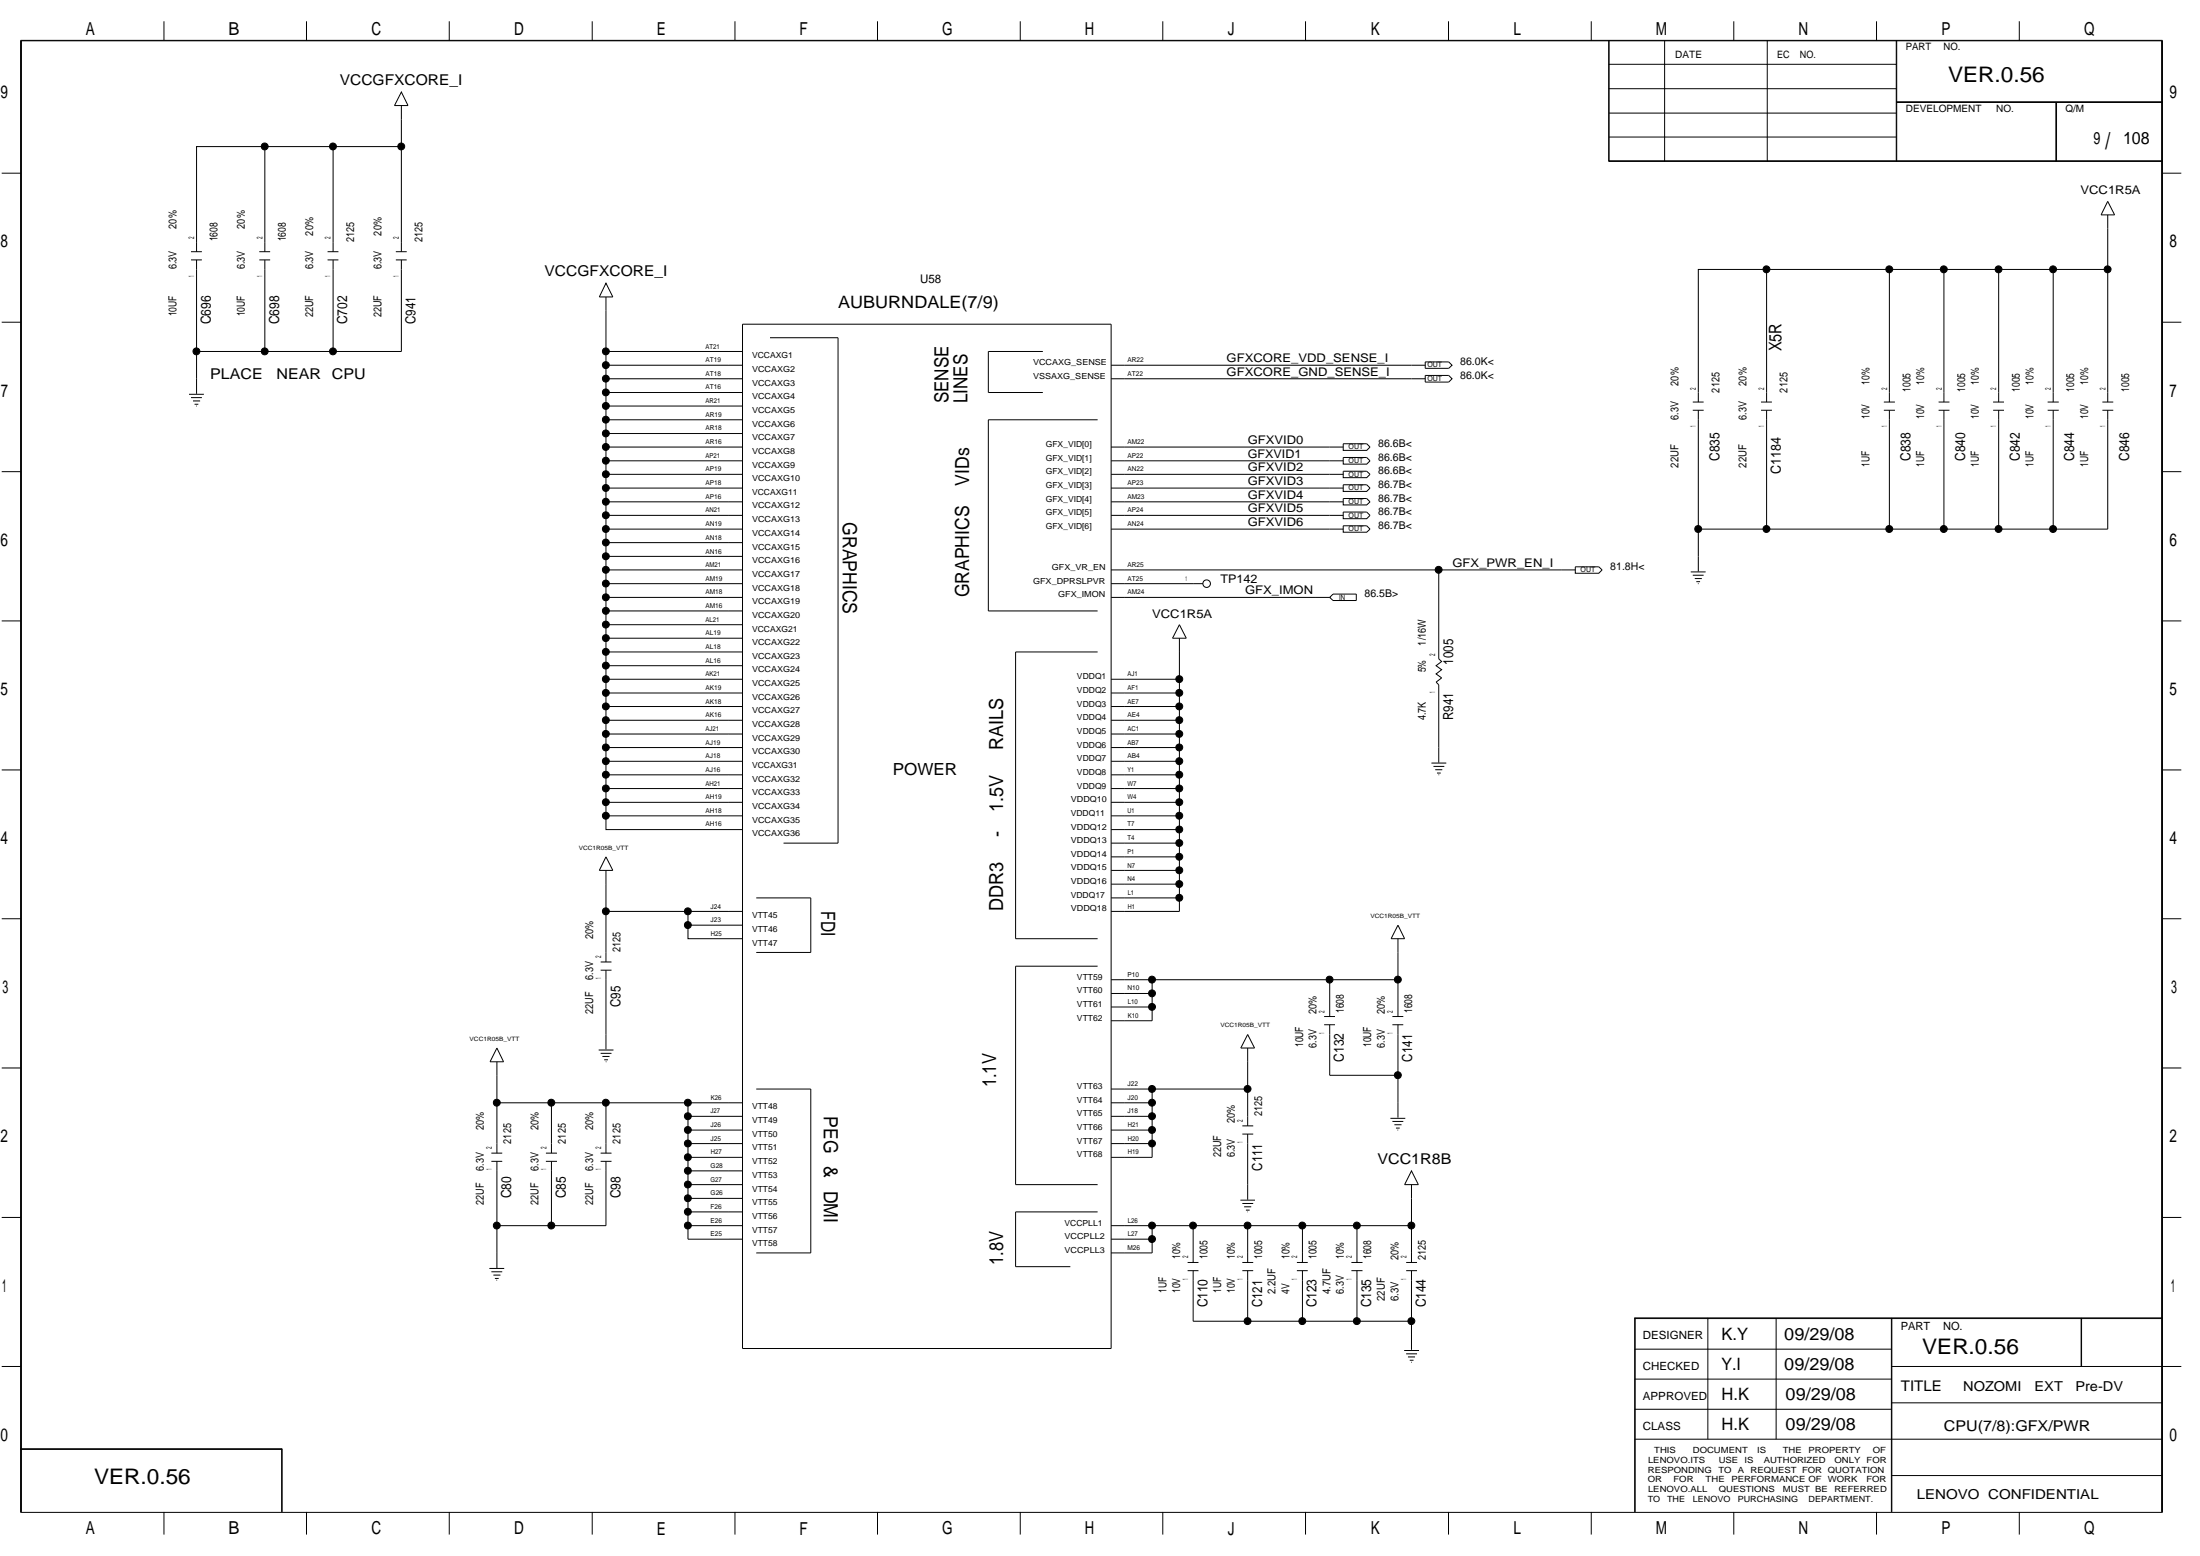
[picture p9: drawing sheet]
<svg xmlns="http://www.w3.org/2000/svg" width="420mm" height="297mm" viewBox="0 0 420 297" stroke-linecap="round" stroke-linejoin="round" font-family="sans-serif">
<g fill="none" stroke="#000" stroke-width=".19">
<path d="M3.9 7.7h409.1v281h-409.1zM31.3 4.1v3.6M58.5 4.1v3.6M76.7 17.6l1.2 2.6h-2.6zM85.8 4.1v3.6M113.1 4.1v3.6M140.4 4.1v3.6M167.6 4.1v3.6M194.8 4.1v3.6M222.1 4.1v3.6M249.3 4.1v3.6M276.6 4.1v3.6"/>
<path d="M303.9 4.1v3.6M307.2 7.7v23.1h105.8M307.2 12.3h55M307.2 16.9h55M307.3 7.7v23.1M317.9 7.7v23.1M331.1 4.1v3.6M337.5 7.7v23.1M358.4 4.1v3.6M362.2 19.6h50.8M362.2 7.7v23.1M362.2 19.4h50.8"/>
<path d="M385.6 4.1v3.6M392.6 19.6v11.2M392.8 19.6v11.2M.3 33.1h3.6M50.6 28h-13.1v20M63.6 28h-13v20M76.7 28v20M76.7 20.2v7.8h-13.1v20M307.2 30.7h105.8M307.2 21.6h55M307.3 26.2h54.9M402.5 38.4l1.3 2.6h-2.5z"/>
<path d="M413 33.1h3.6M36.5 48h2.1M36.5 49.6h2.1M37.5 49.6v17.5h13.1M49.5 48h2.1M49.5 49.6h2.1M50.6 49.6v17.5h13M62.6 48h2M62.6 49.6h2M75.6 48h2.1M75.6 49.6h2.1M76.7 49.6v17.5h-13.1v-17.5"/>
<path d="M115.7 56.7v13h26.1M115.7 54.1l1.3 2.6h-2.5zM337.4 51.4h23.4M360.8 51.4h10.5v25.4M360.8 51.4v25.4M371.3 51.4h31.2M381.7 51.4v25.4M392.1 51.4v25.4M402.5 41v35.8M.3 61.5h3.6M36.1 75.3h2.8M36.5 75.9h2.1"/>
<path d="M36.9 76.5h1.3M37.2 77.2h.7M37.5 77.5h.1M37.5 67.1v8.1M115.7 77.5v2.6h26.1M115.7 74.9v2.6h26.1M115.7 72.3v2.6h26.1M115.7 69.7v2.6h26.1M141.8 61.9h70.4v195.5h-70.4zM141.8 67.1h-26.1M147.1 64.5h13v96.5h-10.5M199.2 67.1h-10.4v7.8h10.4"/>
<path d="M212.2 69.7h60M212.2 72.3h60M272.2 69.1h4.5l.6 .6-.6 .6h-4.5zM272.2 71.7h4.5l.6 .6-.6 .6h-4.5zM323.3 76.8h2.1M323.3 78.3h2.1M324.3 78.3v22.7h13.1M324.3 76.8v-25.4h13.1v25.4M336.3 76.8h2.1M336.3 78.3h2.1M337.4 78.3v22.7h23.4M359.8 76.8h2.1"/>
<path d="M359.8 78.3h2.1M360.8 78.3v22.7M370.2 76.8h2.1M370.2 78.3h2.1M371.3 78.3v22.7M380.7 76.8h2M380.7 78.3h2M381.7 78.3v22.7M391.1 76.8h2.1M391.1 78.3h2.1M392.1 78.3v22.7M401.5 76.8h2.1"/>
<path d="M401.5 78.3h2.1M402.5 78.3v22.7h-20.8M413 61.5h3.6M.3 90h3.6M115.7 98.4v2.6h26.1M115.7 95.8v2.6h26.1M115.7 93.2v2.6h26.1M115.7 90.6v2.6h26.1M115.7 88v2.6h26.1M115.7 85.3v2.7h26.1M115.7 82.8v2.5h26.1M115.7 80.1v2.7h26.1"/>
<path d="M209.6 80.1h-20.8v36.5h20.8M212.2 85.3h44.3M212.2 88h44.3M212.2 90.6h44.3M212.2 93.2h44.3M212.2 98.4h44.3M212.2 95.8h44.3M256.5 92.5h4.5l.7 .7-.7 .6h-4.5zM256.5 97.7h4.5l.7 .7-.7 .6h-4.5zM256.5 84.7h4.5l.7 .6-.7 .7h-4.5zM256.5 95.2h4.5l.7 .6-.7 .6h-4.5zM256.5 87.3h4.5l.7 .7-.7 .6h-4.5z"/>
<path d="M256.5 90h4.5l.7 .6-.7 .6h-4.5zM413 90h3.6M.3 118.5h3.6M115.7 119.3v2.5h26.1M115.7 116.6v2.7h26.1M115.7 114v2.6h26.1M115.7 111.4v2.6h26.1M115.7 108.8v2.6h26.1M115.7 106.2v2.6h26.1M115.7 103.6v2.6h26.1M115.7 101v2.6h26.1M212.2 108.8h88.7"/>
<path d="M212.2 111.4h17.5M212.2 101h44.3M212.2 114h41.7M225.2 119.3l1.4 2.5h-2.7zM254.6 113.4h4.4v1.2h-4.4l-.7-.6zM256.5 100.4h4.5l.7 .6-.7 .6h-4.5zM274.8 108.8v17l.5 .5-1 .8 1 .7-1 .9 1 .7-1 .8 .5 .5v14.9M300.9 108.2h4.4l.7 .6-.7 .6h-4.4zM322.9 109.2h2.8M323.3 109.8h2.1M323.7 110.4h1.3M324 111h.7"/>
<path d="M324.3 111.4h.1M324.3 101v8.1M360.8 101h20.9M413 118.5h3.6M115.7 137.5v2.6h26.1M115.7 134.9v2.6h26.1M115.7 132.3v2.6h26.1M115.7 129.7v2.6h26.1M115.7 127.1v2.6h26.1M115.7 124.5v2.6h26.1M115.7 121.8v2.7h26.1M209.6 124.5h-15.6v54.7h15.6"/>
<path d="M212.2 132.3h13M212.2 129.7h13M212.2 134.9h13M212.2 137.5h13M225.2 132.3v7.8M225.2 121.8v10.5M.3 147h3.6M115.7 155.7v2.7h26.1M115.7 153.2v2.5h26.1M115.7 150.5v2.7h26.1M115.7 147.9v2.6h26.1M115.7 145.3v2.6h26.1"/>
<path d="M115.7 142.7v2.6h26.1M115.7 140.1v2.6h26.1M212.2 147.9h13M212.2 140.1h13M212.2 145.3h13M212.2 142.7h13M212.2 150.5h13M212.2 153.2h13M212.2 158.4h13M212.2 155.7h13M225.2 153.2v5.2M225.2 140.1v5.2"/>
<path d="M225.2 145.3v7.9M225.2 158.4v7.8M273.4 145.7h2.8M273.8 146.3h2M274.1 146.9h1.4M274.4 147.6h.8M274.7 147.9h.2M413 147h3.6M.3 175.4h3.6M115.7 174h15.7M115.7 166.2v17.4M115.7 163.6l1.3 2.6h-2.5z"/>
<path d="M141.8 176.6h-10.4v2.6h10.4M141.8 174h-10.4v2.6M144.4 171.4h10.4v10.4h-10.4M212.2 161h13M212.2 171.4h13M212.2 163.6h13M212.2 166.2h13M212.2 168.8h13M225.2 166.2v5.2M225.2 171.4v2.6h-13M267 179.2v7.8M267 176.6l1.3 2.6h-2.6z"/>
<path d="M413 175.4h3.6M114.7 183.6h2.1M114.7 185.2h2.1M115.7 185.2v15.1M209.6 184.4h-15.6v41.7h15.6M212.2 187h7.8M212.2 192.2h7.8M212.2 189.7h7.8M220 189.7v5.2h-7.8M238.3 197.5l1.3 2.6h-2.6zM252.9 194.1h2.1M252.9 195.6h2.1"/>
<path d="M253.9 187h-33.9v2.7M253.9 194.1v-7.1h13.1v7.1M253.9 195.6v9.7h13.1v-9.7M265.9 194.1h2.1M265.9 195.6h2.1M.3 203.9h3.6M94.9 210.5v9.6M94.9 202.7v7.8h10.4M94.9 200.1l1.3 2.6h-2.6zM105.3 210.5v9.6M114.3 200.4h2.9M114.7 201.1h2.1"/>
<path d="M115.1 201.7h1.3M115.4 202.3h.7M115.7 202.7h.1M115.7 210.5v9.6M131.4 210.5v26.1h10.4M141.8 215.7h-10.4M141.8 210.5h-36.5M141.8 213.1h-10.4M141.8 218.3h-10.4M144.4 207.9h10.4v31.3h-10.4M212.2 218.3h7.8v2.6h-7.8M212.2 215.7h7.8v2.6"/>
<path d="M212.2 213.1h7.8v2.6M212.2 210.5h7.8v2.6M212.2 207.9h26.1M220 207.9v2.6M237.3 214.9h2M237.3 216.5h2M238.3 200.1v14.8M238.3 216.5v12.5M265.5 213.5h2.9M265.9 214.1h2.1M266.3 214.7h1.4M266.6 215.3h.7"/>
<path d="M266.9 215.7h.1M267 205.3v8.1M413 203.9h3.6M.3 232.4h3.6M93.8 220.1h2.1M93.8 221.7h2.1M94.9 234v8.1M94.9 221.7v12.3h10.4M104.3 220.1h2.1M104.3 221.7h2.1M114.7 220.1h2.1M114.7 221.7h2.1"/>
<path d="M115.7 221.7v12.3h-10.4v-12.3M141.8 231.4h-10.4M141.8 226.1h-10.4M141.8 220.9h-10.4M141.8 223.5h-10.4M141.8 228.8h-10.4M141.8 234h-10.4M209.6 231.4h-15.6v10.4h10.4M212.2 234h26.1M212.2 236.6h7.8M220 234v5.2h-7.8M227.9 234v7"/>
<path d="M236.9 229.1h2.8M237.3 229.7h2M237.6 230.4h1.4M237.9 231h.8M238.2 231.4h.1M238.3 234h20.9v7M238.3 234v7M248.7 234v7M269.6 234v7M269.6 223.5l1.3 2.6h-2.6zM269.6 226.1v7.9h-10.4M413 232.4h3.6"/>
<path d="M93.5 242.1h2.8M93.8 242.8h2.1M94.2 243.4h1.4M94.5 244.1h.7M94.8 244.4h.1M226.8 241h2.1M226.8 242.6h2.1M227.9 242.6v9.6h10.4v-9.6M237.3 241h2M237.3 242.6h2M247.7 241h2.1M247.7 242.6h2.1"/>
<path d="M248.7 242.6v9.6h-10.4M258.1 241h2.1M258.1 242.6h2.1M259.2 252.2h10.4v5.5M259.2 242.6v9.6h-10.5M268.2 257.8h2.8M268.6 241h2M268.6 242.6h2M268.6 258.4h2M268.9 259h1.3M269.2 259.7h.7M269.6 242.6v9.6"/>
<path d="M312.2 251.7h100.8M312.2 257.6h49M312.3 251.6v37M326.2 251.6v23.1M339.2 251.6v23.1M361.2 251.6v37M361.3 251.6v37M397.5 251.6v9.3M413 251.6h-100.8v37M.3 260.9h3.6M3.9 276.6h50v12M3.9 276.7h50"/>
<path d="M53.8 276.6v12M269.5 260.1h.2M312.2 274.7h100.8M312.2 263.3h49M312.2 269h49M361.2 267.8h51.8M361.2 260.9h55.4M4.1 288.6v-280.8h408.7v280.8M31.3 288.6v4.3M58.5 288.6v4.3M85.8 288.6v4.3M113.1 288.6v4.3"/>
<path d="M140.4 288.6v4.3M167.6 288.6v4.3M194.8 288.6v4.3M222.1 288.6v4.3M249.3 288.6v4.3M276.6 288.6v4.3M303.9 288.6v4.3M331.1 288.6v4.3M358.4 288.6v4.3M361.2 281.7h51.8M385.6 288.6v4.3"/>
<circle cx="230.4" cy="111.4" r=".72"/>
</g>
<g fill="#000" stroke="#000" stroke-width=".19">
<circle cx="50.5" cy="28" r=".66"/>
<circle cx="63.6" cy="28" r=".66"/>
<circle cx="76.6" cy="28" r=".66"/>
<circle cx="337.4" cy="51.4" r=".66"/>
<circle cx="360.8" cy="51.4" r=".66"/>
<circle cx="371.2" cy="51.4" r=".66"/>
<circle cx="381.7" cy="51.4" r=".66"/>
<circle cx="392.1" cy="51.4" r=".66"/>
<circle cx="402.5" cy="51.4" r=".66"/>
<circle cx="37.5" cy="67.1" r=".66"/>
<circle cx="50.5" cy="67.1" r=".66"/>
<circle cx="63.6" cy="67.1" r=".66"/>
<circle cx="115.7" cy="72.3" r=".66"/>
<circle cx="115.7" cy="74.9" r=".66"/>
<circle cx="115.7" cy="67.1" r=".66"/>
<circle cx="115.7" cy="77.5" r=".66"/>
<circle cx="115.7" cy="69.7" r=".66"/>
<circle cx="115.7" cy="90.5" r=".66"/>
<circle cx="115.7" cy="85.3" r=".66"/>
<circle cx="115.7" cy="87.9" r=".66"/>
<circle cx="115.7" cy="98.4" r=".66"/>
<circle cx="115.7" cy="93.2" r=".66"/>
<circle cx="115.7" cy="95.8" r=".66"/>
<circle cx="115.7" cy="82.7" r=".66"/>
<circle cx="115.7" cy="80.1" r=".66"/>
<circle cx="115.7" cy="103.6" r=".66"/>
<circle cx="115.7" cy="108.8" r=".66"/>
<circle cx="115.7" cy="114" r=".66"/>
<circle cx="115.7" cy="111.4" r=".66"/>
<circle cx="115.7" cy="101" r=".66"/>
<circle cx="115.7" cy="119.2" r=".66"/>
<circle cx="115.7" cy="106.2" r=".66"/>
<circle cx="115.7" cy="116.6" r=".66"/>
<circle cx="274.7" cy="108.8" r=".66"/>
<circle cx="324.3" cy="101" r=".66"/>
<circle cx="337.4" cy="101" r=".66"/>
<circle cx="360.8" cy="101" r=".66"/>
<circle cx="371.2" cy="101" r=".66"/>
<circle cx="381.7" cy="101" r=".66"/>
<circle cx="392.1" cy="101" r=".66"/>
<circle cx="115.7" cy="124.4" r=".66"/>
<circle cx="115.7" cy="129.6" r=".66"/>
<circle cx="115.7" cy="127.1" r=".66"/>
<circle cx="115.7" cy="121.8" r=".66"/>
<circle cx="115.7" cy="132.3" r=".66"/>
<circle cx="115.7" cy="137.5" r=".66"/>
<circle cx="115.7" cy="134.9" r=".66"/>
<circle cx="225.2" cy="134.9" r=".66"/>
<circle cx="225.2" cy="137.5" r=".66"/>
<circle cx="225.2" cy="129.6" r=".66"/>
<circle cx="225.2" cy="132.3" r=".66"/>
<circle cx="115.7" cy="153.1" r=".66"/>
<circle cx="115.7" cy="155.7" r=".66"/>
<circle cx="115.7" cy="150.5" r=".66"/>
<circle cx="115.7" cy="145.3" r=".66"/>
<circle cx="115.7" cy="142.7" r=".66"/>
<circle cx="115.7" cy="147.9" r=".66"/>
<circle cx="115.7" cy="140.1" r=".66"/>
<circle cx="225.2" cy="158.3" r=".66"/>
<circle cx="225.2" cy="147.9" r=".66"/>
<circle cx="225.2" cy="150.5" r=".66"/>
<circle cx="225.2" cy="153.1" r=".66"/>
<circle cx="225.2" cy="155.7" r=".66"/>
<circle cx="225.2" cy="145.3" r=".66"/>
<circle cx="225.2" cy="142.7" r=".66"/>
<circle cx="225.2" cy="140.1" r=".66"/>
<circle cx="115.7" cy="174" r=".66"/>
<circle cx="131.4" cy="176.6" r=".66"/>
<circle cx="131.4" cy="174" r=".66"/>
<circle cx="225.2" cy="163.6" r=".66"/>
<circle cx="225.2" cy="168.8" r=".66"/>
<circle cx="225.2" cy="171.4" r=".66"/>
<circle cx="225.2" cy="160.9" r=".66"/>
<circle cx="225.2" cy="166.1" r=".66"/>
<circle cx="220" cy="187" r=".66"/>
<circle cx="220" cy="192.2" r=".66"/>
<circle cx="220" cy="189.6" r=".66"/>
<circle cx="253.9" cy="187" r=".66"/>
<circle cx="267" cy="187" r=".66"/>
<circle cx="94.9" cy="210.5" r=".66"/>
<circle cx="105.3" cy="210.5" r=".66"/>
<circle cx="115.7" cy="210.5" r=".66"/>
<circle cx="131.4" cy="210.5" r=".66"/>
<circle cx="131.4" cy="215.7" r=".66"/>
<circle cx="131.4" cy="218.3" r=".66"/>
<circle cx="131.4" cy="213.1" r=".66"/>
<circle cx="220" cy="218.3" r=".66"/>
<circle cx="220" cy="213.1" r=".66"/>
<circle cx="220" cy="210.5" r=".66"/>
<circle cx="220" cy="215.7" r=".66"/>
<circle cx="220" cy="207.9" r=".66"/>
<circle cx="238.3" cy="207.9" r=".66"/>
<circle cx="267" cy="205.3" r=".66"/>
<circle cx="94.9" cy="234" r=".66"/>
<circle cx="105.3" cy="234" r=".66"/>
<circle cx="131.4" cy="231.3" r=".66"/>
<circle cx="131.4" cy="220.9" r=".66"/>
<circle cx="131.4" cy="228.7" r=".66"/>
<circle cx="131.4" cy="223.5" r=".66"/>
<circle cx="131.4" cy="226.1" r=".66"/>
<circle cx="131.4" cy="234" r=".66"/>
<circle cx="220" cy="234" r=".66"/>
<circle cx="220" cy="236.5" r=".66"/>
<circle cx="227.8" cy="234" r=".66"/>
<circle cx="238.3" cy="234" r=".66"/>
<circle cx="248.7" cy="234" r=".66"/>
<circle cx="259.1" cy="234" r=".66"/>
<circle cx="269.5" cy="234" r=".66"/>
<circle cx="238.3" cy="252.2" r=".66"/>
<circle cx="248.7" cy="252.2" r=".66"/>
<circle cx="259.1" cy="252.2" r=".66"/>
<circle cx="269.5" cy="252.2" r=".66"/>
</g>
<text font-size="4.4" x="402.1" y="28.4">/</text>
<g font-size="4.1">
<text x="372.1" y="15.7">VER.0.56</text>
<text x="367.1" y="258.4">VER.0.56</text>
<text x="18" y="283.2">VER.0.56</text>
</g>
<g font-size="3.8">
<text x="161" y="99.7" transform="rotate(90 161 99.7)">GRAPHICS</text>
<text x="156.8" y="174" transform="rotate(90 156.8 174)">FDI</text>
<text x="157.3" y="213.1" transform="rotate(90 157.3 213.1)">PEG &amp; DMI</text>
</g>
<g font-size="3.7">
<text x="181.1" y="77" transform="rotate(-90 181.1 77)">SENSE</text>
<text x="184.8" y="77" transform="rotate(-90 184.8 77)">LINES</text>
<text x="185.1" y="92.7" transform="rotate(-90 185.1 92.7)">VIDs</text>
<text x="185.1" y="114" transform="rotate(-90 185.1 114)">GRAPHICS</text>
<text x="191.6" y="143.2" transform="rotate(-90 191.6 143.2)">RAILS</text>
<text x="191.6" y="155" transform="rotate(-90 191.6 155)">1.5V</text>
<text x="191.6" y="159.8" transform="rotate(-90 191.6 159.8)">-</text>
<text x="191.6" y="174" transform="rotate(-90 191.6 174)">DDR3</text>
<text x="190.3" y="207.6" transform="rotate(-90 190.3 207.6)">1.1V</text>
<text x="191.6" y="241.5" transform="rotate(-90 191.6 241.5)">1.8V</text>
</g>
<g font-size="3.4">
<text x="16.4" y="6.6">A</text>
<text x="43.6" y="6.6">B</text>
<text x="70.9" y="6.6">C</text>
<text x="98.2" y="6.6">D</text>
<text x="125.4" y="6.6">E</text>
<text x="152.7" y="6.6">F</text>
<text x="179.9" y="6.6">G</text>
<text x="207.2" y="6.6">H</text>
<text x="234.5" y="6.6">J</text>
<text x="261.8" y="6.6">K</text>
<text x="289" y="6.6">L</text>
<text x="316.2" y="6.6">M</text>
<text x="343.5" y="6.6">N</text>
<text x="370.8" y="6.6">P</text>
<text x="398" y="6.6">Q</text>
<text x=".1" y="18.8">9</text>
<text x="414.3" y="18.8">9</text>
<text x=".1" y="47.2">8</text>
<text x="414.3" y="47.2">8</text>
<text x=".2" y="75.7">7</text>
<text x="414.3" y="75.7">7</text>
<text x=".1" y="104.2">6</text>
<text x="414.3" y="104.2">6</text>
<text x=".1" y="132.7">5</text>
<text x="414.3" y="132.7">5</text>
<text x=".1" y="161.1">4</text>
<text x="414.3" y="161.1">4</text>
<text x=".5" y="189.6">3</text>
<text x="414.6" y="189.6">3</text>
<text x=".1" y="218.1">2</text>
<text x="414.3" y="218.1">2</text>
<text x=".4" y="246.6">1</text>
<text x="414.6" y="246.6">1</text>
<text x=".1" y="275.1">0</text>
<text x="414.3" y="275.1">0</text>
<text x="16.4" y="292.9">A</text>
<text x="43.6" y="292.9">B</text>
<text x="70.9" y="292.9">C</text>
<text x="98.2" y="292.9">D</text>
<text x="125.4" y="292.9">E</text>
<text x="152.7" y="292.9">F</text>
<text x="179.9" y="292.9">G</text>
<text x="207.2" y="292.9">H</text>
<text x="234.5" y="292.9">J</text>
<text x="261.8" y="292.9">K</text>
<text x="289" y="292.9">L</text>
<text x="316.2" y="292.9">M</text>
<text x="343.5" y="292.9">N</text>
<text x="370.8" y="292.9">P</text>
<text x="398" y="292.9">Q</text>
</g>
<g font-size="3.3">
<text x="399.8" y="27.4">9</text>
<text x="405.5" y="27.4">108</text>
<text x="160.1" y="58.8">AUBURNDALE(7/9)</text>
<text x="340.2" y="67.1" transform="rotate(-90 340.2 67.1)">X5R</text>
<text x="328.8" y="255.8">K.Y</text>
<text x="340.8" y="255.8">09/29/08</text>
<text x="328.7" y="261.6">Y.I</text>
<text x="340.8" y="261.6">09/29/08</text>
<text x="328.8" y="267.3">H.K</text>
<text x="341" y="267.3">09/29/08</text>
<text x="328.8" y="273">H.K</text>
<text x="341" y="273">09/29/08</text>
</g>
<text font-size="3.2" x="170.5" y="147.9">POWER</text>
<g font-size="2.8">
<text x="64.9" y="16.3">VCCGFXCORE_I</text>
<text x="104" y="52.7">VCCGFXCORE_I</text>
<text x="40.1" y="72.3">PLACE</text>
<text x="52.8" y="72.3">NEAR</text>
<text x="63.4" y="72.3">CPU</text>
<text x="263" y="222.2">VCC1R8B</text>
<text x="363" y="265.6">TITLE</text>
<text x="371.3" y="273.1">CPU(7/8):GFX/PWR</text>
</g>
<g font-size="2.7">
<text x="40.2" y="61.9" transform="rotate(-90 40.2 61.9)">C696</text>
<text x="53.3" y="61.9" transform="rotate(-90 53.3 61.9)">C698</text>
<text x="66.3" y="61.9" transform="rotate(-90 66.3 61.9)">C702</text>
<text x="79.4" y="61.9" transform="rotate(-90 79.4 61.9)">C941</text>
<text x="328.4" y="88" transform="rotate(-90 328.4 88)">C835</text>
<text x="364.9" y="88" transform="rotate(-90 364.9 88)">C838</text>
<text x="375.3" y="88" transform="rotate(-90 375.3 88)">C840</text>
<text x="385.7" y="88" transform="rotate(-90 385.7 88)">C842</text>
<text x="396.1" y="88" transform="rotate(-90 396.1 88)">C844</text>
<text x="406.6" y="88" transform="rotate(-90 406.6 88)">C846</text>
<text x="340.1" y="90.6" transform="rotate(-90 340.1 90.6)">C1184</text>
<text x="277.5" y="126.9" transform="rotate(-90 277.5 126.9)">1005</text>
<text x="277.5" y="137.5" transform="rotate(-90 277.5 137.5)">R941</text>
<text x="118.5" y="192.2" transform="rotate(-90 118.5 192.2)">C95</text>
<text x="256.7" y="202.7" transform="rotate(-90 256.7 202.7)">C132</text>
<text x="269.7" y="202.7" transform="rotate(-90 269.7 202.7)">C141</text>
<text x="241" y="223.5" transform="rotate(-90 241 223.5)">C111</text>
<text x="97.6" y="228.8" transform="rotate(-90 97.6 228.8)">C80</text>
<text x="108.1" y="228.8" transform="rotate(-90 108.1 228.8)">C85</text>
<text x="118.5" y="228.8" transform="rotate(-90 118.5 228.8)">C98</text>
<text x="230.6" y="249.6" transform="rotate(-90 230.6 249.6)">C110</text>
<text x="241" y="249.6" transform="rotate(-90 241 249.6)">C121</text>
<text x="251.4" y="249.6" transform="rotate(-90 251.4 249.6)">C123</text>
<text x="261.9" y="249.6" transform="rotate(-90 261.9 249.6)">C135</text>
<text x="272.3" y="249.6" transform="rotate(-90 272.3 249.6)">C144</text>
</g>
<g font-size="2.6">
<text x="374.9" y="265.5">NOZOMI</text>
<text x="388.6" y="265.5">EXT</text>
<text x="396.4" y="265.5">Pre-DV</text>
<text x="366.1" y="286.1">LENOVO CONFIDENTIAL</text>
</g>
<g font-size="2.3">
<text x="397.3" y="37.1">VCC1R5A</text>
<text x="175.7" y="54">U58</text>
<text x="234.3" y="69.1">GFXCORE_VDD_SENSE_I</text>
<text x="234.3" y="71.8">GFXCORE_GND_SENSE_I</text>
<text x="238.3" y="84.8">GFXVID0</text>
<text x="238.3" y="87.4">GFXVID1</text>
<text x="238.3" y="92.6">GFXVID3</text>
<text x="238.3" y="90">GFXVID2</text>
<text x="238.3" y="95.2">GFXVID4</text>
<text x="238.3" y="100.4">GFXVID6</text>
<text x="238.3" y="97.8">GFXVID5</text>
<text x="233.1" y="111.4">TP142</text>
<text x="237.8" y="113.5">GFX_IMON</text>
<text x="277.4" y="108.2">GFX_PWR_EN_I</text>
<text x="220" y="117.9">VCC1R5A</text>
</g>
<g font-size="2.2">
<text x="313.8" y="255.7">DESIGNER</text>
<text x="363" y="253.8">PART</text>
<text x="371.1" y="253.8">NO.</text>
<text x="313.8" y="261.5">CHECKED</text>
<text x="313.8" y="267.2">APPROVED</text>
<text x="313.8" y="272.9">CLASS</text>
</g>
<g font-size="2.1">
<text x="33.7" y="43.6" transform="rotate(-90 33.7 43.6)">20%</text>
<text x="41.6" y="46.1" transform="rotate(-90 41.6 46.1)">1608</text>
<text x="46.8" y="43.6" transform="rotate(-90 46.8 43.6)">20%</text>
<text x="54.6" y="46.1" transform="rotate(-90 54.6 46.1)">1608</text>
<text x="59.8" y="45" transform="rotate(-90 59.8 45)">20%</text>
<text x="67.6" y="46.2" transform="rotate(-90 67.6 46.2)">2125</text>
<text x="72.8" y="45" transform="rotate(-90 72.8 45)">20%</text>
<text x="80.7" y="46.2" transform="rotate(-90 80.7 46.2)">2125</text>
<text x="33.7" y="51.4" transform="rotate(-90 33.7 51.4)">6.3V</text>
<text x="46.8" y="51.4" transform="rotate(-90 46.8 51.4)">6.3V</text>
<text x="59.8" y="51.4" transform="rotate(-90 59.8 51.4)">6.3V</text>
<text x="72.8" y="51.4" transform="rotate(-90 72.8 51.4)">6.3V</text>
<text x="33.7" y="60.4" transform="rotate(-90 33.7 60.4)">10UF</text>
<text x="46.8" y="60.4" transform="rotate(-90 46.8 60.4)">10UF</text>
<text x="59.8" y="60.6" transform="rotate(-90 59.8 60.6)">22UF</text>
<text x="72.8" y="60.6" transform="rotate(-90 72.8 60.6)">22UF</text>
<text x="320.5" y="73.6" transform="rotate(-90 320.5 73.6)">20%</text>
<text x="328.4" y="74.9" transform="rotate(-90 328.4 74.9)">2125</text>
<text x="333.6" y="73.6" transform="rotate(-90 333.6 73.6)">20%</text>
<text x="341.4" y="74.9" transform="rotate(-90 341.4 74.9)">2125</text>
<text x="357.1" y="73.4" transform="rotate(-90 357.1 73.4)">10%</text>
<text x="364.9" y="74.8" transform="rotate(-90 364.9 74.8)">1005</text>
<text x="367.5" y="73.4" transform="rotate(-90 367.5 73.4)">10%</text>
<text x="375.3" y="74.8" transform="rotate(-90 375.3 74.8)">1005</text>
<text x="377.9" y="73.4" transform="rotate(-90 377.9 73.4)">10%</text>
<text x="385.7" y="74.8" transform="rotate(-90 385.7 74.8)">1005</text>
<text x="388.4" y="73.4" transform="rotate(-90 388.4 73.4)">10%</text>
<text x="396.1" y="74.8" transform="rotate(-90 396.1 74.8)">1005</text>
<text x="398.8" y="73.4" transform="rotate(-90 398.8 73.4)">10%</text>
<text x="406.6" y="74.8" transform="rotate(-90 406.6 74.8)">1005</text>
<text x="320.5" y="80.1" transform="rotate(-90 320.5 80.1)">6.3V</text>
<text x="333.6" y="80.1" transform="rotate(-90 333.6 80.1)">6.3V</text>
<text x="357.1" y="80" transform="rotate(-90 357.1 80)">10V</text>
<text x="367.5" y="80" transform="rotate(-90 367.5 80)">10V</text>
<text x="377.9" y="80" transform="rotate(-90 377.9 80)">10V</text>
<text x="388.4" y="80" transform="rotate(-90 388.4 80)">10V</text>
<text x="398.8" y="80" transform="rotate(-90 398.8 80)">10V</text>
<text x="320.5" y="89.3" transform="rotate(-90 320.5 89.3)">22UF</text>
<text x="333.6" y="89.3" transform="rotate(-90 333.6 89.3)">22UF</text>
<text x="357.1" y="89.1" transform="rotate(-90 357.1 89.1)">1UF</text>
<text x="367.5" y="89.1" transform="rotate(-90 367.5 89.1)">1UF</text>
<text x="377.9" y="89.1" transform="rotate(-90 377.9 89.1)">1UF</text>
<text x="388.4" y="89.1" transform="rotate(-90 388.4 89.1)">1UF</text>
<text x="398.8" y="89.1" transform="rotate(-90 398.8 89.1)">1UF</text>
<text x="272.3" y="123.2" transform="rotate(-90 272.3 123.2)">1/16W</text>
<text x="272.3" y="128.4" transform="rotate(-90 272.3 128.4)">5%</text>
<text x="272.3" y="137.5" transform="rotate(-90 272.3 137.5)">4.7K</text>
<text x="113.3" y="179.2" transform="rotate(-90 113.3 179.2)">20%</text>
<text x="118.5" y="181.8" transform="rotate(-90 118.5 181.8)">2125</text>
<text x="113.3" y="187" transform="rotate(-90 113.3 187)">6.3V</text>
<text x="113.3" y="193.5" transform="rotate(-90 113.3 193.5)">22UF</text>
<text x="251.4" y="193.5" transform="rotate(-90 251.4 193.5)">20%</text>
<text x="256.7" y="193.4" transform="rotate(-90 256.7 193.4)">1608</text>
<text x="264.5" y="193.5" transform="rotate(-90 264.5 193.5)">20%</text>
<text x="269.7" y="193.4" transform="rotate(-90 269.7 193.4)">1608</text>
<text x="248.9" y="199.9" transform="rotate(-90 248.9 199.9)">10UF</text>
<text x="251.4" y="200.1" transform="rotate(-90 251.4 200.1)">6.3V</text>
<text x="261.9" y="199.9" transform="rotate(-90 261.9 199.9)">10UF</text>
<text x="264.5" y="200.1" transform="rotate(-90 264.5 200.1)">6.3V</text>
<text x="92.4" y="215.7" transform="rotate(-90 92.4 215.7)">20%</text>
<text x="102.8" y="215.7" transform="rotate(-90 102.8 215.7)">20%</text>
<text x="113.3" y="215.7" transform="rotate(-90 113.3 215.7)">20%</text>
<text x="235.8" y="214.4" transform="rotate(-90 235.8 214.4)">20%</text>
<text x="241" y="213.1" transform="rotate(-90 241 213.1)">2125</text>
<text x="97.6" y="218.3" transform="rotate(-90 97.6 218.3)">2125</text>
<text x="108.1" y="218.3" transform="rotate(-90 108.1 218.3)">2125</text>
<text x="118.5" y="218.3" transform="rotate(-90 118.5 218.3)">2125</text>
<text x="233.2" y="220.9" transform="rotate(-90 233.2 220.9)">22UF</text>
<text x="235.8" y="220.9" transform="rotate(-90 235.8 220.9)">6.3V</text>
<text x="92.4" y="223.5" transform="rotate(-90 92.4 223.5)">6.3V</text>
<text x="102.8" y="223.5" transform="rotate(-90 102.8 223.5)">6.3V</text>
<text x="113.3" y="223.5" transform="rotate(-90 113.3 223.5)">6.3V</text>
<text x="92.4" y="230" transform="rotate(-90 92.4 230)">22UF</text>
<text x="102.8" y="230" transform="rotate(-90 102.8 230)">22UF</text>
<text x="113.3" y="230" transform="rotate(-90 113.3 230)">22UF</text>
<text x="225.4" y="240.3" transform="rotate(-90 225.4 240.3)">10%</text>
<text x="230.6" y="240.3" transform="rotate(-90 230.6 240.3)">1005</text>
<text x="235.8" y="240.3" transform="rotate(-90 235.8 240.3)">10%</text>
<text x="241" y="240.3" transform="rotate(-90 241 240.3)">1005</text>
<text x="246.2" y="240.3" transform="rotate(-90 246.2 240.3)">10%</text>
<text x="251.4" y="240.3" transform="rotate(-90 251.4 240.3)">1005</text>
<text x="256.7" y="240.3" transform="rotate(-90 256.7 240.3)">10%</text>
<text x="261.9" y="240.3" transform="rotate(-90 261.9 240.3)">1608</text>
<text x="267.1" y="240.5" transform="rotate(-90 267.1 240.5)">20%</text>
<text x="272.3" y="240.5" transform="rotate(-90 272.3 240.5)">2125</text>
<text x="222.8" y="246.8" transform="rotate(-90 222.8 246.8)">1UF</text>
<text x="225.4" y="246.8" transform="rotate(-90 225.4 246.8)">10V</text>
<text x="233.2" y="246.8" transform="rotate(-90 233.2 246.8)">1UF</text>
<text x="235.8" y="246.8" transform="rotate(-90 235.8 246.8)">10V</text>
<text x="243.6" y="247" transform="rotate(-90 243.6 247)">2.2UF</text>
<text x="246.2" y="247" transform="rotate(-90 246.2 247)">4V</text>
<text x="254.1" y="247" transform="rotate(-90 254.1 247)">4.7UF</text>
<text x="256.7" y="247" transform="rotate(-90 256.7 247)">6.3V</text>
<text x="264.5" y="248.3" transform="rotate(-90 264.5 248.3)">22UF</text>
<text x="267.1" y="248.3" transform="rotate(-90 267.1 248.3)">6.3V</text>
</g>
<g font-size="2">
<text x="278.9" y="69.7">86.0K&lt;</text>
<text x="278.9" y="72.3">86.0K&lt;</text>
<text x="263.2" y="85.3">86.6B&lt;</text>
<text x="263.2" y="87.9">86.6B&lt;</text>
<text x="263.2" y="93.1">86.7B&lt;</text>
<text x="263.2" y="90.5">86.6B&lt;</text>
<text x="263.2" y="95.8">86.7B&lt;</text>
<text x="263.2" y="101">86.7B&lt;</text>
<text x="263.2" y="98.3">86.7B&lt;</text>
<text x="307.5" y="108.8">81.8H&lt;</text>
<text x="260.6" y="114">86.5B&gt;</text>
</g>
<g font-size="1.9">
<text x="319.9" y="11">DATE</text>
<text x="339.4" y="11">EC</text>
<text x="343.7" y="11">NO.</text>
<text x="364" y="9.5">PART</text>
<text x="371.2" y="9.5">NO.</text>
<text x="364" y="21.3">DEVELOPMENT</text>
<text x="381.2" y="21.3">NO.</text>
<text x="394.5" y="21.3">Q/M</text>
</g>
<g font-size="1.6">
<text x="143.6" y="71">VCCAXG2</text>
<text x="143.6" y="68.4">VCCAXG1</text>
<text x="197.3" y="69.7">VCCAXG_SENSE</text>
<text x="143.6" y="76.2">VCCAXG4</text>
<text x="143.6" y="73.6">VCCAXG3</text>
<text x="197.3" y="72.3">VSSAXG_SENSE</text>
<text x="143.6" y="81.4">VCCAXG6</text>
<text x="143.6" y="78.8">VCCAXG5</text>
<text x="143.6" y="89.3">VCCAXG9</text>
<text x="143.6" y="86.7">VCCAXG8</text>
<text x="143.6" y="84">VCCAXG7</text>
<text x="199.7" y="88">GFX_VID[1]</text>
<text x="199.7" y="85.3">GFX_VID[0]</text>
<text x="143.6" y="94.5">VCCAXG11</text>
<text x="143.6" y="91.9">VCCAXG10</text>
<text x="199.7" y="95.8">GFX_VID[4]</text>
<text x="199.7" y="93.2">GFX_VID[3]</text>
<text x="199.7" y="90.6">GFX_VID[2]</text>
<text x="143.6" y="97.1">VCCAXG12</text>
<text x="143.6" y="99.7">VCCAXG13</text>
<text x="199.7" y="98.4">GFX_VID[5]</text>
<text x="199.7" y="101">GFX_VID[6]</text>
<text x="143.6" y="107.5">VCCAXG16</text>
<text x="143.6" y="104.9">VCCAXG15</text>
<text x="143.6" y="102.3">VCCAXG14</text>
<text x="143.6" y="112.7">VCCAXG18</text>
<text x="143.6" y="110.1">VCCAXG17</text>
<text x="197.3" y="111.4">GFX_DPRSLPVR</text>
<text x="200.9" y="108.8">GFX_VR_EN</text>
<text x="143.6" y="117.9">VCCAXG20</text>
<text x="143.6" y="115.3">VCCAXG19</text>
<text x="202.1" y="114">GFX_IMON</text>
<text x="143.6" y="125.8">VCCAXG23</text>
<text x="143.6" y="123.1">VCCAXG22</text>
<text x="143.6" y="120.6">VCCAXG21</text>
<text x="143.6" y="131">VCCAXG25</text>
<text x="143.6" y="128.4">VCCAXG24</text>
<text x="205.7" y="129.7">VDDQ1</text>
<text x="143.6" y="136.2">VCCAXG27</text>
<text x="143.6" y="133.6">VCCAXG26</text>
<text x="205.7" y="137.5">VDDQ4</text>
<text x="205.7" y="134.9">VDDQ3</text>
<text x="205.7" y="132.3">VDDQ2</text>
<text x="143.6" y="141.4">VCCAXG29</text>
<text x="143.6" y="138.8">VCCAXG28</text>
<text x="205.7" y="142.7">VDDQ6</text>
<text x="205.7" y="140.1">VDDQ5</text>
<text x="143.6" y="149.2">VCCAXG32</text>
<text x="143.6" y="144">VCCAXG30</text>
<text x="143.6" y="146.6">VCCAXG31</text>
<text x="205.7" y="145.3">VDDQ7</text>
<text x="205.7" y="147.9">VDDQ8</text>
<text x="143.6" y="154.4">VCCAXG34</text>
<text x="143.6" y="151.8">VCCAXG33</text>
<text x="204.5" y="155.7">VDDQ11</text>
<text x="204.5" y="153.2">VDDQ10</text>
<text x="205.7" y="150.5">VDDQ9</text>
<text x="143.6" y="157.1">VCCAXG35</text>
<text x="143.6" y="159.6">VCCAXG36</text>
<text x="204.5" y="161">VDDQ13</text>
<text x="204.5" y="158.4">VDDQ12</text>
<text x="204.5" y="166.2">VDDQ15</text>
<text x="204.5" y="163.6">VDDQ14</text>
<text x="204.5" y="174">VDDQ18</text>
<text x="204.5" y="171.4">VDDQ17</text>
<text x="204.5" y="168.8">VDDQ16</text>
<text x="143.6" y="177.9">VTT46</text>
<text x="143.6" y="175.3">VTT45</text>
<text x="143.6" y="180.5">VTT47</text>
<text x="205.7" y="189.7">VTT60</text>
<text x="205.7" y="187">VTT59</text>
<text x="205.7" y="194.9">VTT62</text>
<text x="205.7" y="192.2">VTT61</text>
<text x="205.7" y="207.9">VTT63</text>
<text x="143.6" y="214.4">VTT49</text>
<text x="143.6" y="211.8">VTT48</text>
<text x="205.7" y="215.7">VTT66</text>
<text x="205.7" y="213.1">VTT65</text>
<text x="205.7" y="210.5">VTT64</text>
<text x="143.6" y="219.6">VTT51</text>
<text x="143.6" y="217">VTT50</text>
<text x="205.7" y="220.9">VTT68</text>
<text x="205.7" y="218.3">VTT67</text>
<text x="143.6" y="224.8">VTT53</text>
<text x="143.6" y="227.5">VTT54</text>
<text x="143.6" y="222.2">VTT52</text>
<text x="143.6" y="232.7">VTT56</text>
<text x="143.6" y="230">VTT55</text>
<text x="203.3" y="234">VCCPLL1</text>
<text x="143.6" y="237.9">VTT58</text>
<text x="143.6" y="235.3">VTT57</text>
<text x="203.3" y="239.2">VCCPLL3</text>
<text x="203.3" y="236.6">VCCPLL2</text>
<text x="314.7" y="281.2">RESPONDING</text>
<text x="314.7" y="279.3">LENOVO.ITS</text>
<text x="315.9" y="277.5">THIS</text>
<text x="323.3" y="277.5">DOCUMENT</text>
<text x="328.2" y="281.2">TO</text>
<text x="328.2" y="279.3">USE</text>
<text x="331.9" y="281.2">A</text>
<text x="333.2" y="279.3">IS</text>
<text x="334.3" y="281.2">REQUEST FOR QUOTATION</text>
<text x="335.6" y="277.5">IS</text>
<text x="336.8" y="279.3">AUTHORIZED</text>
<text x="340.5" y="277.5">THE</text>
<text x="345.4" y="277.5">PROPERTY</text>
<text x="350.3" y="279.3">ONLY</text>
<text x="356.5" y="279.3">FOR</text>
<text x="357.7" y="277.5">OF</text>
<text x="314.7" y="286.7">TO</text>
<text x="314.7" y="283">OR</text>
<text x="314.7" y="284.9">LENOVO.ALL</text>
<text x="318.4" y="286.7">THE</text>
<text x="319.6" y="283">FOR</text>
<text x="323.3" y="286.7">LENOVO</text>
<text x="325.7" y="283">THE</text>
<text x="328.2" y="284.9">QUESTIONS</text>
<text x="330.7" y="283">PERFORMANCE OF</text>
<text x="331.9" y="286.7">PURCHASING</text>
<text x="340.5" y="284.9">MUST BE</text>
<text x="345.4" y="286.7">DEPARTMENT.</text>
<text x="349.1" y="283">WORK</text>
<text x="350.3" y="284.9">REFERRED</text>
<text x="356.4" y="283">FOR</text>
</g>
<g font-size="1.5">
<text x="37.1" y="45.7" transform="rotate(-90 37.1 45.7)">2</text>
<text x="50.1" y="45.7" transform="rotate(-90 50.1 45.7)">2</text>
<text x="63.2" y="45.7" transform="rotate(-90 63.2 45.7)">2</text>
<text x="76.2" y="45.7" transform="rotate(-90 76.2 45.7)">2</text>
<text x="37.1" y="52.9" transform="rotate(-90 37.1 52.9)">1</text>
<text x="50.1" y="52.9" transform="rotate(-90 50.1 52.9)">1</text>
<text x="63.2" y="52.9" transform="rotate(-90 63.2 52.9)">1</text>
<text x="76.2" y="52.9" transform="rotate(-90 76.2 52.9)">1</text>
<text x="323.9" y="74.4" transform="rotate(-90 323.9 74.4)">2</text>
<text x="336.9" y="74.4" transform="rotate(-90 336.9 74.4)">2</text>
<text x="360.4" y="74.4" transform="rotate(-90 360.4 74.4)">2</text>
<text x="370.8" y="74.4" transform="rotate(-90 370.8 74.4)">2</text>
<text x="381.2" y="74.4" transform="rotate(-90 381.2 74.4)">2</text>
<text x="391.7" y="74.4" transform="rotate(-90 391.7 74.4)">2</text>
<text x="402.1" y="74.4" transform="rotate(-90 402.1 74.4)">2</text>
<text x="323.9" y="81.6" transform="rotate(-90 323.9 81.6)">1</text>
<text x="336.9" y="81.6" transform="rotate(-90 336.9 81.6)">1</text>
<text x="360.4" y="81.6" transform="rotate(-90 360.4 81.6)">1</text>
<text x="370.8" y="81.6" transform="rotate(-90 370.8 81.6)">1</text>
<text x="381.2" y="81.6" transform="rotate(-90 381.2 81.6)">1</text>
<text x="391.7" y="81.6" transform="rotate(-90 391.7 81.6)">1</text>
<text x="402.1" y="81.6" transform="rotate(-90 402.1 81.6)">1</text>
<text x="274.1" y="125.2" transform="rotate(-90 274.1 125.2)">2</text>
<text x="274.1" y="132.2" transform="rotate(-90 274.1 132.2)">1</text>
<text x="114.8" y="182.9" transform="rotate(-90 114.8 182.9)">2</text>
<text x="114.8" y="186.9" transform="rotate(-90 114.8 186.9)">1</text>
<text x="253" y="197.4" transform="rotate(-90 253 197.4)">1</text>
<text x="253" y="193.3" transform="rotate(-90 253 193.3)">2</text>
<text x="266" y="197.4" transform="rotate(-90 266 197.4)">1</text>
<text x="266" y="193.3" transform="rotate(-90 266 193.3)">2</text>
<text x="237.4" y="214.2" transform="rotate(-90 237.4 214.2)">2</text>
<text x="93.9" y="219.4" transform="rotate(-90 93.9 219.4)">2</text>
<text x="104.3" y="219.4" transform="rotate(-90 104.3 219.4)">2</text>
<text x="114.8" y="219.4" transform="rotate(-90 114.8 219.4)">2</text>
<text x="237.4" y="218.2" transform="rotate(-90 237.4 218.2)">1</text>
<text x="93.9" y="223.4" transform="rotate(-90 93.9 223.4)">1</text>
<text x="104.3" y="223.4" transform="rotate(-90 104.3 223.4)">1</text>
<text x="114.8" y="223.4" transform="rotate(-90 114.8 223.4)">1</text>
<text x="226.9" y="244.3" transform="rotate(-90 226.9 244.3)">1</text>
<text x="226.9" y="240.2" transform="rotate(-90 226.9 240.2)">2</text>
<text x="237.4" y="244.3" transform="rotate(-90 237.4 244.3)">1</text>
<text x="237.4" y="240.2" transform="rotate(-90 237.4 240.2)">2</text>
<text x="247.8" y="244.3" transform="rotate(-90 247.8 244.3)">1</text>
<text x="247.8" y="240.2" transform="rotate(-90 247.8 240.2)">2</text>
<text x="258.2" y="244.3" transform="rotate(-90 258.2 244.3)">1</text>
<text x="258.2" y="240.2" transform="rotate(-90 258.2 240.2)">2</text>
<text x="268.6" y="244.3" transform="rotate(-90 268.6 244.3)">1</text>
<text x="268.6" y="240.2" transform="rotate(-90 268.6 240.2)">2</text>
</g>
<g font-size="1.4">
<text x="272.6" y="70.1">OUT</text>
<text x="272.6" y="72.7">OUT</text>
<text x="257.5" y="88.4">OUT</text>
<text x="257.5" y="85.8">OUT</text>
<text x="257.5" y="91">OUT</text>
<text x="257.5" y="93.6">OUT</text>
<text x="257.5" y="101.4">OUT</text>
<text x="257.5" y="96.2">OUT</text>
<text x="257.5" y="98.8">OUT</text>
<text x="301.9" y="109.3">OUT</text>
<text x="255.8" y="114.5">IN</text>
</g>
<g font-size="1.3">
<text x="134.7" y="71.8">AT18</text>
<text x="134.7" y="69.1">AT19</text>
<text x="134.7" y="66.5">AT21</text>
<text x="215.3" y="69.1">AR22</text>
<text x="215.3" y="71.8">AT22</text>
<text x="134.7" y="77">AR21</text>
<text x="134.7" y="74.3">AT16</text>
<text x="134.7" y="82.2">AR18</text>
<text x="134.7" y="79.6">AR19</text>
<text x="134.7" y="87.4">AP21</text>
<text x="134.7" y="84.8">AR16</text>
<text x="215.3" y="87.4">AP22</text>
<text x="215.3" y="84.8">AM22</text>
<text x="134.7" y="95.2">AP16</text>
<text x="134.7" y="92.6">AP18</text>
<text x="134.7" y="90">AP19</text>
<text x="215.3" y="95.2">AM23</text>
<text x="215.3" y="92.6">AP23</text>
<text x="215.3" y="90">AN22</text>
<text x="134.7" y="100.4">AN19</text>
<text x="134.7" y="97.8">AN21</text>
<text x="215.3" y="100.4">AN24</text>
<text x="215.3" y="97.8">AP24</text>
<text x="134.7" y="105.7">AN16</text>
<text x="134.7" y="103">AN18</text>
<text x="134.7" y="113.5">AM18</text>
<text x="134.7" y="110.9">AM19</text>
<text x="134.7" y="108.2">AM21</text>
<text x="215.3" y="108.2">AR25</text>
<text x="215.3" y="113.5">AM24</text>
<text x="215.3" y="110.9">AT25</text>
<text x="226.4" y="110.9">1</text>
<text x="134.7" y="118.7">AL21</text>
<text x="134.7" y="116.1">AM16</text>
<text x="134.7" y="123.9">AL18</text>
<text x="134.7" y="121.3">AL19</text>
<text x="134.7" y="131.7">AK19</text>
<text x="134.7" y="129.1">AK21</text>
<text x="134.7" y="126.5">AL16</text>
<text x="215.3" y="131.7">AF1</text>
<text x="215.3" y="129.1">AJ1</text>
<text x="134.7" y="136.9">AK16</text>
<text x="134.7" y="134.3">AK18</text>
<text x="215.3" y="136.9">AE4</text>
<text x="215.3" y="134.3">AE7</text>
<text x="134.7" y="142.2">AJ19</text>
<text x="134.7" y="139.5">AJ21</text>
<text x="215.3" y="142.2">AB7</text>
<text x="215.3" y="139.5">AC1</text>
<text x="134.7" y="150">AH21</text>
<text x="134.7" y="147.4">AJ16</text>
<text x="134.7" y="144.7">AJ18</text>
<text x="215.3" y="150">W7</text>
<text x="215.3" y="147.4">Y1</text>
<text x="215.3" y="144.7">AB4</text>
<text x="134.7" y="155.2">AH18</text>
<text x="134.7" y="152.6">AH19</text>
<text x="215.3" y="155.2">U1</text>
<text x="215.3" y="152.6">W4</text>
<text x="134.7" y="157.8">AH16</text>
<text x="215.3" y="160.4">T4</text>
<text x="215.3" y="157.8">T7</text>
<text x="215.3" y="165.6">N7</text>
<text x="215.3" y="163">P1</text>
<text x="135.7" y="173.4">J24</text>
<text x="215.3" y="168.2">N4</text>
<text x="215.4" y="173.4">H1</text>
<text x="215.4" y="170.8">L1</text>
<text x="135.7" y="176.1">J23</text>
<text x="135.8" y="178.6">H25</text>
<text x="215.3" y="189.1">N10</text>
<text x="215.3" y="186.5">P10</text>
<text x="215.4" y="191.7">L10</text>
<text x="215.4" y="194.3">K10</text>
<text x="135.8" y="209.9">K26</text>
<text x="215.3" y="209.9">J20</text>
<text x="215.3" y="207.3">J22</text>
<text x="135.7" y="215.1">J26</text>
<text x="135.7" y="212.6">J27</text>
<text x="215.3" y="212.6">J18</text>
<text x="215.4" y="215.1">H21</text>
<text x="135.7" y="217.8">J25</text>
<text x="135.8" y="220.4">H27</text>
<text x="215.4" y="220.4">H19</text>
<text x="215.4" y="217.8">H20</text>
<text x="135.7" y="225.6">G27</text>
<text x="135.7" y="223">G28</text>
<text x="135.7" y="233.4">E26</text>
<text x="135.7" y="230.8">F26</text>
<text x="135.7" y="228.2">G26</text>
<text x="215.4" y="233.4">L26</text>
<text x="135.7" y="236">E25</text>
<text x="215.3" y="238.6">M26</text>
<text x="215.4" y="236">L27</text>
</g>
<g font-size="1.1">
<text x="110.5" y="162.2">VCC1R05B_VTT</text>
<text x="261.7" y="175.3">VCC1R05B_VTT</text>
<text x="233.1" y="196.1">VCC1R05B_VTT</text>
<text x="89.7" y="198.7">VCC1R05B_VTT</text>
</g>
</svg>
